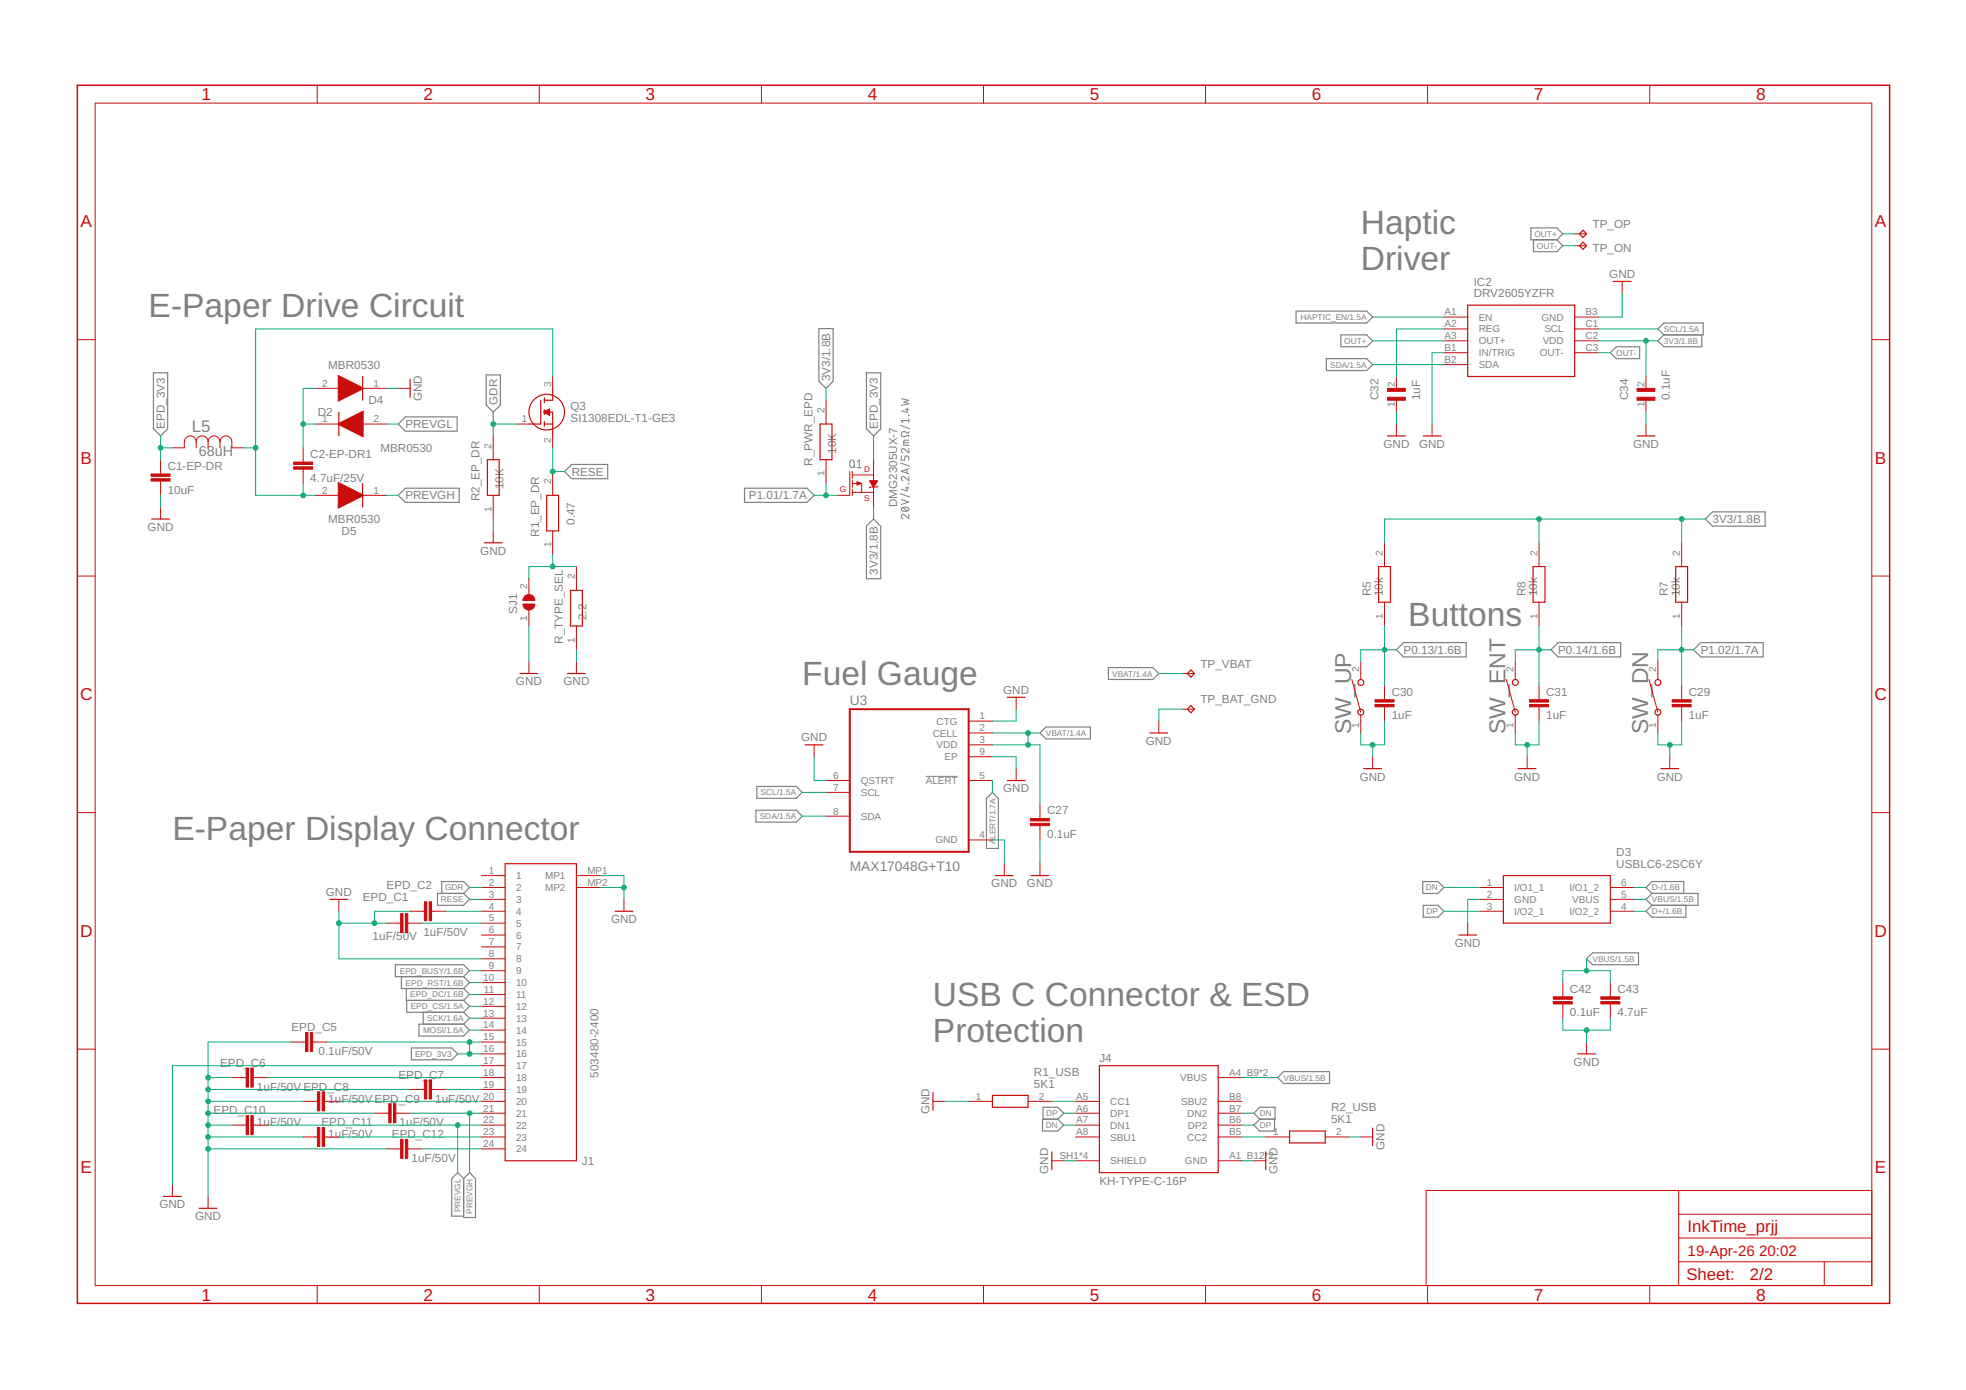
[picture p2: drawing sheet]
<svg xmlns="http://www.w3.org/2000/svg" width="420mm" height="297mm" viewBox="0 0 420 297" stroke-linecap="round" stroke-linejoin="round" font-family="sans-serif">
<g fill="none" stroke="#808080" stroke-width=".21">
<path d="M181.8 98.4l.3-.1 .3 .1 .1 1.1a.46 .46 0 0 1-.4 .4 .46 .46 0 0 1-.5-.4zM182.4 99.6l.3 .3M183.2 98.7l.4-.4v1.6M183.2 99.9h.9M192.4 98.9l2 .8M192.4 90.9l2 .7M192.6 97.5v.8h.7v-.5a.45 .45 0 0 1 .5-.4 .45 .45 0 0 1 .4 .4v.5M192.6 85.2l1.6 .4-1.1 .3 1.1 .4-1.6 .3M193.1 94.6h1.1M193.5 87.5h.7M193.9 87.2v.9l-1.3-.3M194.1 88.7l.1 .1z"/>
<path d="M194.2 95.9v.9l-.9-.8a.44 .44 0 0 0-.7 .1 .44 .44 0 0 0 .4 .7M194.2 94.1h-.9l-.2 .2v.8h1.1M194.2 92.2v.3h-.4a.61 .61 0 0 0-1-.2 .61 .61 0 0 0 0 1 .61 .61 0 0 0 1-.3h.4v.3M194.2 89.4v.9M194.2 89.9h-1.6l.4 .4M192.4 105.5l2 .7M192.6 106.7l1.6 .6-1.6 .5M192.7 108.6a1 1 0 0 1 1.5 .2 .95 .95 0 0 1-1.6 0zM193 108.5l.9 .7M193.5 104.3h.7M193.8 100.3v.8M193.9 104v.9l-1.3-.4"/>
<path d="M194.1 103.3l.1 .1zM194.2 109.9v.9l-.9-.7a.44 .44 0 0 0-.7 .1 .44 .44 0 0 0 .4 .6M194.2 101.8v.9l-.9-.7a.44 .44 0 0 0-.7 .1 .44 .44 0 0 0 .4 .6M194.2 100.2l-1.6 .5 1.6 .5M197.8 165.9h6.9"/>
</g>
<g fill="none" stroke="#808080" stroke-width=".25">
<path d="M327.2 48.7h5.5l1.3 1.3-1.3 1.2h-5.5zM327.7 51.2v2.6h5l1.3-1.3-1.3-1.3M32.8 79.7h3v11.9l-1.5 1.6-1.5-1.6zM175 70.2h3.1v11.3l-1.6 1.5-1.5-1.5zM185.2 79.7h3v11.9l-1.5 1.6-1.5-1.6zM277 66.5h15.1l1.2 1.3-1.2 1.2h-15.1zM283.5 76.6h8.6l1.2 1.3-1.2 1.3h-8.6zM286.6 71.6h5.5l1.2 1.2-1.2 1.3h-5.5zM345.4 74.1h5v2.5h-5l-1.3-1.2zM354.3 70.3l1.3-1.3h8.4v2.6h-8.4zM355.6 71.6l-1.3 1.2 1.3 1.3h8.1v-2.5M85.1 90.6l1.5-1.5h11.1v3h-11.1z"/>
<path d="M103.9 80.1h3v6.5l-1.5 1.5-1.5-1.5zM85.1 105.9l1.5-1.6h11.5v3.1h-11.5zM120.6 100.8l1.6-1.5h7.7v3h-7.7zM159.1 104.3h13.4l1.5 1.6-1.5 1.5h-13.4zM186.7 110.9l1.5 1.5v11.3h-3v-11.3zM364.5 110.9l1.5-1.5h11.2v3h-11.2zM298.4 138.9l1.6-1.6h13.3v3.1h-13.3zM333 137.3h13.4v3.1h-13.4l-1.6-1.5zM363.5 137.3h13.3v3.1h-13.3l-1.6-1.5zM222.2 156.6l1.3-1.2h9.5v2.5h-9.5zM236.9 142.7h9.5l1.2 1.2-1.2 1.3h-9.5zM161.6 173.1h8.6l1.2 1.3-1.2 1.3h-8.6z"/>
<path d="M161.8 168.1h8.4l1.2 1.2-1.2 1.3h-8.4zM212.1 169.3l1.3 1.3v10.7h-2.6v-10.7zM93.5 190.9h5.6l1.3 1.3-1.3 1.3h-5.6zM94.4 190.9v-2.5h4.7l1.3 1.3-1.3 1.2M304.1 188.4h3.2l1.3 1.3-1.3 1.2h-3.2zM304.2 193.5h3.1l1.3 1.2-1.3 1.3h-3.1zM353 190.9l-1.2 1.3 1.2 1.3M353 190.9h9.9v2.6h-9.9M353 190.9l-1.2-1.2 1.2-1.3h6.8v2.5M353 193.5l-1.2 1.2 1.2 1.3h7.3v-2.5M84.5 206.2h14.6l1.3 1.2-1.3 1.3h-14.6zM85.8 208.7v2.5h13.3"/>
<path d="M86.8 211.2v2.6h12.3M86.9 213.8v2.5h12.2M89.5 218.9h9.6l1.3 1.2-1.3 1.3h-9.6zM90.4 216.3v2.6M99.1 213.8l1.3 1.3-1.3 1.2M99.1 211.2l1.3 1.3-1.3 1.3M99.1 208.7l1.3 1.3-1.3 1.2M99.1 216.3l1.3 1.3-1.3 1.3M339.1 204.9l1.2-1.3h9.9v2.6h-9.9zM87.9 223.9h8.6l1.3 1.3-1.3 1.3h-8.6zM222.8 239.2h3.3l1.2 1.2-1.2 1.3h-3.3zM222.9 239.2v-2.6h3.2l1.2 1.3-1.2 1.3"/>
<path d="M268 237.9l1.2-1.3h3.3v2.6h-3.3zM269.2 239.2l-1.2 1.2 1.2 1.3h3.2v-2.5M273 230.3l1.3-1.3h9.8v2.5h-9.8zM99.1 251.9l-1.3-1.3-1.3 1.3v8h2.6M100.4 250.6l1.2 1.3v8.3h-2.5v-8.3z"/>
</g>
<g fill="none" stroke="#c90d0c" stroke-width=".21">
<path d="M67.8 18.2v3.8M115.3 18.2v3.8M162.7 18.2v3.8M210.2 18.2v3.8M257.6 18.2v3.8M305.1 18.2v3.8M352.6 18.2v3.8M20.3 22h379.7v252.7h-379.7zM336.5 50h2.6M336.5 52.5h2.6M16.5 72.6h3.8M308.6 67.8h5.1"/>
<path d="M308.6 70.3h5.1M308.6 72.8h5.1M308.6 75.4h5.1M308.6 77.9h5.1M336.5 67.8h5.1M336.5 70.3h5.1M336.5 72.8h5.1M336.5 75.4h5.1M346.7 60.1v2.6M400 72.6h3.8M34.3 98.2v3.1M41.9 94.4a1.27 1.27 0 0 1 1.3-1.3 1.27 1.27 0 0 1 1.3 1.3"/>
<path d="M41.9 94.4a1.27 1.27 0 0 0-1.2-1.3 1.27 1.27 0 0 0-1.3 1.3v1.3h-2.5M41.9 94.4v1.3M44.5 94.4a1.27 1.27 0 0 1 1.2-1.3 1.27 1.27 0 0 1 1.3 1.3M44.5 94.4v1.3M47 94.4a1.27 1.27 0 0 1 1.3-1.3 1.27 1.27 0 0 1 1.3 1.3v1.3h2.5M47 94.4v1.3M64.8 95.7v3M67.3 83h5.1M67.3 90.6h5.1M77.5 83h5.1M77.5 90.6h5.1M85.1 83h2.6"/>
<path d="M105.4 93.2v5M110.5 90.6h2.5M118.1 80.5v2.5M118.1 93.2v2.5M176.5 85.5v5.1M176.5 98.2v5.1M186.7 98.2v4.5M298.4 80.5v2.5M298.4 85.5v2.6M298.4 90.6v2.6M306 90.6v2.6M351.8 80.5v2.5"/>
<path d="M351.8 85.5v2.6M351.8 90.6v2.6M34.3 102.8v3.1M34.3 108.4v2.5M64.8 100.3v3M67.3 105.9h5.1M77.5 105.9h5.1M105.4 105.9v5M105.4 113.5v2.5M118.1 100.8v5.1M118.1 113.5v5M181.6 100.8v5.1h-2.5"/>
<path d="M182.2 100.8v1.4M182.2 102.6v1.5M182.2 104.6v1.3M182.2 105.2h4.5M182.2 103.3h1.9v1.9M182.2 101.5h4.5M186.7 104.1v4.3M187.6 103.9l-.1 .2h-1.6l-.1 .1M295.9 116v5.1M328.9 116v5.1M359.4 116v5.1M16.5 123.1h3.8"/>
<path d="M113 123.6v3.4M113 130.3v3.5M123.2 121.1v5.1M123.2 133.8v5.1M295.9 128.7v5.1M328.9 128.7v5.1M359.4 128.7v5.1M400 123.1h3.8M113 141.4v2.5M123.2 141.4v2.5M174 159.2v2.5M207 154.1h5.1"/>
<path d="M207 156.6h5.1M207 159.2h5.1M217.2 149v2.6M247.6 154.1v2.5M252.7 143.9h2.6M252.7 151.6h2.6M288.9 145.2l1.9 7M290.8 141.4v3.8M290.8 152.8v3.8M295.9 146.5v3M295.9 151v3.1M321.9 145.2l1.9 7"/>
<path d="M323.8 141.4v3.8M323.8 152.8v3.8M328.9 146.5v3M328.9 151v3.1M352.4 145.2l1.9 7M354.3 141.4v3.8M354.3 152.8v3.8M359.4 146.5v3M359.4 151v3.1M16.5 173.7h3.8M176.5 166.8h5.1M176.5 169.3h5.1"/>
<path d="M176.5 174.4h5.1M207 166.8h5.1M207 161.7h5.1M207 179.5h5.1M217.2 164.3v2.5M222.2 171.9v3M222.2 176.4v3.1M293.3 161.7v2.6M326.4 161.7v2.6M356.8 161.7v2.6M400 173.7h3.8M72.4 192.2v2.5"/>
<path d="M82.6 197.3h3M87.1 197.3h3.1M87.7 194.7h3M92.2 194.7h3.1M102.9 187.1h5M102.9 189.7h5M102.9 192.2h5M102.9 194.7h5M102.9 197.3h5M102.9 199.8h5M123.2 187.1h5.1M123.2 189.7h5.1"/>
<path d="M133.3 192.2v2.5M214.6 184.6v2.5M222.2 184.6v2.5M313.7 197.3v2.5M316.2 189.7h5.1M316.2 192.2h5.1M316.2 194.7h5.1M344.1 189.7h5.1M344.1 192.2h5.1M344.1 194.7h5.1M102.9 202.4h5M102.9 204.9h5"/>
<path d="M102.9 207.4h5M102.9 210h5M102.9 212.5h5M102.9 215.1h5M102.9 217.6h5M334 210v3M334 214.5v3.1M344.1 210v3M344.1 214.5v3.1M16.5 224.2h3.8M49.6 230.3h3M54.1 230.3h3.1"/>
<path d="M62.3 222.7h3M64.8 235.4h3M66.8 222.7h3.1M69.4 235.4h3M80 237.9h3.1M84.6 237.9h3.1M87.7 232.8h3M92.2 232.8h3.1M102.9 220.1h5M102.9 222.7h5M102.9 225.2h5M102.9 227.7h5"/>
<path d="M102.9 230.3h5M102.9 232.8h5M102.9 235.4h5M102.9 237.9h5M199.4 235.4h2.5M207 235.4h5.1M219.7 235.4h5.1M229.9 235.4h5M229.9 237.9h5M260.3 230.3h5.1M260.3 235.4h5.1M260.3 237.9h5.1"/>
<path d="M339.1 222.7v2.5M400 224.2h3.8M36.9 253.1v2.6M44.5 255.7v2.5M49.6 240.4h3M54.1 240.4h3.1M64.8 243h3M69.4 243h3M82.6 245.5h3M87.1 245.5h3.1M102.9 240.4h5M102.9 243h5"/>
<path d="M102.9 245.5h5M224.8 248.1h2.5M229.9 240.4h5M229.9 243h5M229.9 248.1h5M260.3 240.4h5.1M260.3 243h5.1M260.3 248.1h5.1M268 248.1h2.5M270.5 243h5.1M283.2 243h5.1M290.8 243h2.5"/>
<path d="M358.8 254.4v20.3M358.8 259.5h41.2M400 254.4h-95.2v20.3M67.8 274.7v3.8M115.3 274.7v3.8M162.7 274.7v3.8M210.2 274.7v3.8M257.6 274.7v3.8M305.1 274.7v3.8M352.6 274.7v3.8M358.8 269.6h41.2M358.8 264.6h41.2"/>
<path d="M389.9 269.6v5.1"/>
</g>
<g fill="#c90d0c" stroke="#c90d0c" stroke-width=".21">
<path d="M32.3 102.3h4v.5h-4z"/>
<path d="M32.3 101.3h4v.5h-4z"/>
<path d="M62.8 99.8h4v.5h-4z"/>
<path d="M62.8 98.7h4v.6h-4z"/>
<path d="M296.5 84.9h3.8v.6h-3.8z"/>
<path d="M296.5 83h3.8v.6h-3.8z"/>
<path d="M349.9 84.9h3.8v.6h-3.8z"/>
<path d="M349.9 83h3.8v.6h-3.8z"/>
<path d="M293.9 150.5h4v.5h-4z"/>
<path d="M293.9 149.5h4v.5h-4z"/>
<path d="M326.9 150.5h4v.5h-4z"/>
<path d="M326.9 149.5h4v.5h-4z"/>
<path d="M357.4 150.5h4v.5h-4z"/>
<path d="M357.4 149.5h4v.5h-4z"/>
<path d="M220.2 175.9h4.1v.5h-4.1z"/>
<path d="M220.2 174.9h4.1v.5h-4.1z"/>
<path d="M91.7 192.7h.5v4.1h-.5z"/>
<path d="M90.7 192.7h.5v4.1h-.5z"/>
<path d="M53.6 228.2h.5v4.1h-.5z"/>
<path d="M52.6 228.2h.5v4.1h-.5z"/>
<path d="M91.7 230.8h.5v4h-.5z"/>
<path d="M90.7 230.8h.5v4h-.5z"/>
<path d="M68.9 233.3h.5v4.1h-.5z"/>
<path d="M67.8 233.3h.5v4.1h-.5z"/>
<path d="M84.1 235.9h.5v4h-.5z"/>
<path d="M83.1 235.9h.5v4h-.5z"/>
<path d="M86.6 195.2h.5v4.1h-.5z"/>
<path d="M85.6 195.2h.5v4.1h-.5z"/>
<path d="M66.3 220.6h.5v4.1h-.5z"/>
<path d="M65.3 220.6h.5v4.1h-.5z"/>
<path d="M53.6 238.4h.5v4.1h-.5z"/>
<path d="M52.6 238.4h.5v4.1h-.5z"/>
<path d="M68.9 240.9h.5v4.1h-.5z"/>
<path d="M67.8 240.9h.5v4.1h-.5z"/>
<path d="M86.6 243.5h.5v4h-.5z"/>
<path d="M85.6 243.5h.5v4h-.5z"/>
<path d="M342.1 214h4.1v.5h-4.1z"/>
<path d="M342.1 213h4.1v.5h-4.1z"/>
<path d="M332 214h4v.5h-4z"/>
<path d="M332 213h4v.5h-4z"/>
</g>
<g fill="none" stroke="#c90d0c" stroke-width=".25">
<path d="M338.3 49.2l.8 .8-.8 .7-.8-.7zM338.3 51.8l.8 .7-.8 .8-.8-.8zM313.7 65.2h22.8v15.3h-22.8zM344.8 60.1h3.8M72.4 88.1v5.1M77.5 80.5v5M87.7 81.1v3.8M104.2 98.2h2.5v7.7h-2.5zM115.6 85.5v5.1h-2.6M116.3 88.1h1.8v5.1M116.3 90.6h1.8M116.3 85v1"/>
<path d="M116.3 87.6v1M116.3 90.1v1M118.1 83v2.5h-1.8M175.3 90.6h2.5v7.6h-2.5zM296.5 93.2h3.8M304.1 93.2h3.9M349.9 93.2h3.8M32.4 110.9h3.8M77.5 103.3v5.1M103.5 116h3.8M116.8 105.9h2.6v7.6h-2.6zM121.9 126.2h2.6v7.6h-2.6z"/>
<path d="M294.6 121.1h2.6v7.6h-2.6zM327.6 121.1h2.6v7.6h-2.6zM358.1 121.1h2.6v7.6h-2.6zM111.1 143.9h3.8M121.3 143.9h3.8M172.1 159.2h3.8M215.3 149h3.8M245.7 156.6h3.9M254.5 143.2l.8 .7-.8 .8-.8-.8zM254.5 150.8l.8 .8-.8 .7-.8-.7zM215.3 166.8h3.8M291.4 164.3h3.9"/>
<path d="M324.5 164.3h3.8M354.9 164.3h3.9M70.5 192.2h3.8M107.9 184.6h15.3v63.5h-15.3zM131.4 194.7h3.9M212.7 187.1h3.8M220.3 187.1h3.9M311.8 199.8h3.8M321.3 187.1h22.8v10.2h-22.8zM199.4 233.4v3.9M212.1 234.1h7.6v2.5h-7.6zM234.9 227.7h25.4v22.9h-25.4z"/>
<path d="M337.2 225.2h3.8M34.9 255.7h3.9M42.6 258.2h3.8M224.8 246.1v3.9M270.5 246.1v3.9M275.6 241.7h7.6v2.5h-7.6zM293.3 241.1v3.8"/>
<circle cx="116.8" cy="88.1" r="3.8"/>
<circle cx="290.8" cy="145.8" r=".63"/>
<circle cx="290.8" cy="152.2" r=".64"/>
<circle cx="323.8" cy="145.8" r=".63"/>
<circle cx="323.8" cy="152.2" r=".64"/>
<circle cx="354.3" cy="152.2" r=".63"/>
<circle cx="354.3" cy="145.8" r=".63"/>
</g>
<g fill="#c90d0c" stroke="#c90d0c" stroke-width=".21">
<path d="M72.3 80.2l5.3 2.7v.2l-5.3 2.6z" fill-rule="evenodd"/>
<path d="M72.3 90.5l5.3-2.6v5.5l-5.3-2.7z" fill-rule="evenodd"/>
<path d="M72.3 103.1l5.3 2.7v.1l-5.3 2.7z" fill-rule="evenodd"/>
<path d="M116.2 88l1.3-.6v1.4l-1.3-.7z" fill-rule="evenodd"/>
<path d="M112.2 127.4a1.27 1.27 0 0 1 1.4-.3 1.27 1.27 0 0 1 .7 1.2h-2.5z" fill-rule="evenodd"/>
<path d="M111.8 129.1h2.5a1.27 1.27 0 0 1-1.3 1.3 1.27 1.27 0 0 1-1.2-1.3z" fill-rule="evenodd"/>
<path d="M185.9 102.7l1.6 .1-.8 1.4z" fill-rule="evenodd"/>
<path d="M183.1 102.9l.9 .5-.9 .3z" fill-rule="evenodd"/>
</g>
<path d="M181.6 151.6h25.4v30.4h-25.4z" fill="none" stroke="#c90d0c" stroke-width=".42"/>
<path d="M16.5 18.2h387.3v260.3h-387.3z" fill="none" stroke="#c90d0c" stroke-width=".32"/>
<g fill="none" stroke="#0dab76" stroke-width=".21">
<path d="M334 52.5h2.5M334 50h2.5M293.3 67.8h15.3M293.3 72.8h15.3M293.3 77.9h15.3M308.6 75.4h-2.6v15.2M308.6 70.3h-10.2v10.2M341.6 75.4h2.5M341.6 72.8h12.7M341.6 70.3h12.7M346.7 62.7v5.1h-5.1M351.8 72.8v7.7"/>
<path d="M34.3 93.2v5M34.3 95.7h2.6M52.1 95.7h2.5M64.8 90.6h2.5M67.3 83h-2.5v12.7M82.6 83h2.5M82.6 90.6h2.5M105.4 88.1v5.1M105.4 90.6h5.1M118.1 80.5v-10.2h-63.5v35.6h12.7M118.1 95.7v5.1h2.5M176.5 83v2.5"/>
<path d="M186.7 93.2v5M298.4 88.1v2.5M351.8 88.1v2.5M34.3 105.9v2.5M64.8 103.3v2.6M82.6 105.9h2.5M105.4 110.9v2.6M118.1 118.5v2.6M174 105.9h5.1M176.5 103.3v2.6M186.7 108.4v2.5M328.9 110.9v5.1"/>
<path d="M359.4 110.9v5.1M364.5 110.9h-68.6v5.1M113 133.8v7.6M123.2 121.1h-10.2v2.5M123.2 138.9v2.5M295.9 133.8v12.7M298.4 138.9h-7.6v2.5M328.9 133.8v12.7M331.4 138.9h-7.6v2.5M359.4 133.8v12.7M361.9 138.9h-7.6v2.5M212.1 159.2h10.1v12.7"/>
<path d="M212.1 156.6h10.1M217.2 151.6v2.5h-5.1M219.7 156.6v2.6M247.6 143.9h5.1M252.7 151.6h-5.1v2.5M293.3 159.2v2.5M295.9 154.1v5.1h-5.1v-2.6M326.4 159.2v2.5M328.9 154.1v5.1h-5.1v-2.6M356.8 159.2v2.5M359.4 154.1v5.1h-5.1v-2.6M171.4 174.4h5.1"/>
<path d="M171.4 169.3h5.1M174 161.7v5.1h2.5M212.1 161.7h5.1v2.6M212.1 179.5h2.5v5.1M212.1 166.8v2.5M222.2 179.5v5.1M72.4 197.3h10.2M72.4 194.7v10.2h30.5M87.7 194.7h-7.7v2.6M90.2 197.3h12.7M95.3 194.7h7.6M100.4 189.7h2.5"/>
<path d="M100.4 192.2h2.5M128.3 187.1h5v5.1M128.3 189.7h5M308.6 189.7h7.6M308.6 194.7h7.6M316.2 192.2h-2.5v5.1M349.2 189.7h2.6M349.2 194.7h2.6M349.2 192.2h2.6M100.4 207.4h2.5M100.4 215.1h2.5M100.4 212.5h2.5"/>
<path d="M100.4 210h2.5M100.4 217.6h2.5M334 210v-2.6h10.1v2.6M334 217.6v2.5h10.1v-2.5M339.1 204.9v2.5M44.5 230.3h5.1M44.5 235.4h20.3M44.5 232.8h43.2M44.5 237.9h35.5M57.2 230.3h45.7M62.3 222.7h-17.8v33M69.9 222.7h33"/>
<path d="M72.4 235.4h30.5M87.7 237.9h15.2M95.3 232.8h7.6M97.8 225.2h5.1M100.4 220.1h2.5M100.4 222.7v2.5M100.4 237.9v12.7M102.9 227.7h-66v25.4M201.9 235.4h5.1M224.8 235.4h5.1M227.3 237.9h2.6M265.4 230.3h7.6"/>
<path d="M265.4 237.9h2.6M339.1 220.1v2.6M44.5 240.4h5.1M44.5 243h20.3M44.5 245.5h38.1M57.2 240.4h45.7M72.4 243h30.5M90.2 245.5h12.7M97.8 240.4v10.2M227.3 240.4h2.6M227.3 248.1h2.6M265.4 240.4h2.6"/>
<path d="M265.4 243h5.1M265.4 248.1h2.6M288.3 243h2.5"/>
</g>
<g fill="#0dab76" stroke="#0dab76" stroke-width=".21">
<circle cx="293.3" cy="159.2" r=".51"/>
<circle cx="326.4" cy="159.2" r=".51"/>
<circle cx="356.8" cy="159.2" r=".51"/>
<circle cx="133.3" cy="189.7" r=".51"/>
<circle cx="44.5" cy="230.3" r=".51"/>
<circle cx="44.5" cy="232.8" r=".51"/>
<circle cx="44.5" cy="235.4" r=".51"/>
<circle cx="44.5" cy="237.9" r=".51"/>
<circle cx="44.5" cy="240.4" r=".51"/>
<circle cx="44.5" cy="243" r=".51"/>
<circle cx="44.5" cy="245.5" r=".51"/>
<circle cx="72.4" cy="197.3" r=".51"/>
<circle cx="80" cy="197.3" r=".51"/>
<circle cx="339.1" cy="220.1" r=".51"/>
<circle cx="351.8" cy="72.8" r=".51"/>
<circle cx="328.9" cy="110.9" r=".51"/>
<circle cx="359.4" cy="110.9" r=".51"/>
<circle cx="339.1" cy="207.4" r=".51"/>
<circle cx="295.9" cy="138.9" r=".51"/>
<circle cx="328.9" cy="138.9" r=".51"/>
<circle cx="176.5" cy="105.9" r=".51"/>
<circle cx="359.4" cy="138.9" r=".51"/>
<circle cx="219.7" cy="156.6" r=".51"/>
<circle cx="219.7" cy="159.2" r=".51"/>
<circle cx="64.8" cy="90.6" r=".51"/>
<circle cx="97.8" cy="240.4" r=".51"/>
<circle cx="100.4" cy="237.9" r=".51"/>
<circle cx="105.4" cy="90.6" r=".51"/>
<circle cx="118.1" cy="100.8" r=".51"/>
<circle cx="118.1" cy="121.1" r=".51"/>
<circle cx="34.3" cy="95.7" r=".51"/>
<circle cx="100.4" cy="222.7" r=".51"/>
<circle cx="100.4" cy="225.2" r=".51"/>
<circle cx="54.6" cy="95.7" r=".51"/>
<circle cx="64.8" cy="105.9" r=".51"/>
</g>
<g font-size="7.2" fill="#808080">
<text x="290.8" y="50">Haptic</text>
<text x="290.8" y="57.6">Driver</text>
<text x="31.8" y="67.8">E-Paper Drive Circuit</text>
<text x="301" y="133.8">Buttons</text>
<text x="171.5" y="146.5">Fuel Gauge</text>
<text x="36.8" y="179.5">E-Paper Display Connector</text>
<text x="199.4" y="215">USB C Connector &amp; ESD</text>
<text x="199.4" y="222.7">Protection</text>
</g>
<g font-size="4.9" fill="#808080">
<text x="288.7" y="156.9" transform="rotate(-90 288.7 156.9)">SW_UP</text>
<text x="321.8" y="156.9" transform="rotate(-90 321.8 156.9)">SW_ENT</text>
<text x="352.2" y="156.9" transform="rotate(-90 352.2 156.9)">SW_DN</text>
</g>
<g font-size="3.7" fill="#c90d0c">
<text x="43.1" y="21.4">1</text>
<text x="90.5" y="21.4">2</text>
<text x="138" y="21.4">3</text>
<text x="185.4" y="21.4">4</text>
<text x="232.9" y="21.4">5</text>
<text x="280.4" y="21.4">6</text>
<text x="327.8" y="21.4">7</text>
<text x="375.3" y="21.4">8</text>
<text x="17.2" y="48.6">A</text>
<text x="400.7" y="48.6">A</text>
<text x="17.2" y="99.1">B</text>
<text x="400.7" y="99.1">B</text>
<text x="17.1" y="149.7">C</text>
<text x="400.6" y="149.7">C</text>
<text x="17.1" y="200.2">D</text>
<text x="400.6" y="200.2">D</text>
<text x="17.2" y="250.7">E</text>
<text x="400.7" y="250.7">E</text>
<text x="43.1" y="277.9">1</text>
<text x="90.5" y="277.9">2</text>
<text x="138" y="277.9">3</text>
<text x="185.4" y="277.9">4</text>
<text x="232.9" y="277.9">5</text>
<text x="280.4" y="277.9">6</text>
<text x="327.8" y="277.9">7</text>
<text x="375.3" y="277.9">8</text>
</g>
<text font-size="3.6" fill="#808080" x="41" y="92.3">L5</text>
<g font-size="3.6" fill="#c90d0c">
<text x="360.7" y="263.3">InkTime_prjj</text>
<text x="360.4" y="273.6">Sheet:</text>
<text x="374" y="273.5">2/2</text>
</g>
<g font-size="3.2" fill="#c90d0c">
<text x="360.7" y="268.4">19-Apr-26</text>
<text x="375.9" y="268.4">20:02</text>
</g>
<text font-size="3.1" fill="#808080" x="42.5" y="97.4">68uH</text>
<g font-size="2.9" fill="#808080">
<text x="181.6" y="150.6">U3</text>
<text x="181.6" y="186">MAX17048G+T10</text>
</g>
<g font-size="2.5" fill="#808080">
<text x="340.3" y="48.7">TP_OP</text>
<text x="340.3" y="53.8">TP_ON</text>
<text x="343.9" y="59.4">GND</text>
<text x="314.9" y="63.6">DRV2605YZFR</text>
<text x="314.9" y="61">IC2</text>
<text x="70.2" y="78.8">MBR0530</text>
<text x="177.4" y="81.5" transform="rotate(-90 177.4 81.5)">3V3/1.8B</text>
<text x="67.9" y="89">D2</text>
<text x="78.8" y="86.4">D4</text>
<text x="90.2" y="85.8" transform="rotate(-90 90.2 85.8)">GND</text>
<text x="106.3" y="86.5" transform="rotate(-90 106.3 86.5)">GDR</text>
<text x="121.9" y="87.7">Q3</text>
<text x="294.6" y="85.5" transform="rotate(-90 294.6 85.5)">C32</text>
<text x="303.5" y="85.5" transform="rotate(-90 303.5 85.5)">1uF</text>
<text x="348" y="85.5" transform="rotate(-90 348 85.5)">C34</text>
<text x="356.9" y="85.5" transform="rotate(-90 356.9 85.5)">0.1uF</text>
<text x="35.2" y="91.6" transform="rotate(-90 35.2 91.6)">EPD_3V3</text>
<text x="86.6" y="91.5">PREVGL</text>
<text x="121.9" y="90.2">SI1308EDL-T1-GE3</text>
<text x="187.6" y="91.6" transform="rotate(-90 187.6 91.6)">EPD_3V3</text>
<text x="295.7" y="95.7">GND</text>
<text x="303.3" y="95.7">GND</text>
<text x="349" y="95.7">GND</text>
<text x="35.8" y="100.4">C1-EP-DR</text>
<text x="66.3" y="97.8">C2-EP-DR1</text>
<text x="81.3" y="96.6">MBR0530</text>
<text x="122.2" y="101.7">RESE</text>
<text x="173.6" y="99.5" transform="rotate(-90 173.6 99.5)">R_PWR_EPD</text>
<text x="178.7" y="97" transform="rotate(-90 178.7 97)">10K</text>
<text x="35.8" y="105.5">10uF</text>
<text x="66.3" y="102.9">4.7uF/25V</text>
<text x="86.6" y="106.7">PREVGH</text>
<text x="102.5" y="107.1" transform="rotate(-90 102.5 107.1)">R2_EP_DR</text>
<text x="107.6" y="104.6" transform="rotate(-90 107.6 104.6)">10K</text>
<text x="160" y="106.7">P1.01/1.7A</text>
<text x="31.5" y="113.5">GND</text>
<text x="70.2" y="111.8">MBR0530</text>
<text x="122.8" y="112.2" transform="rotate(-90 122.8 112.2)">0.47</text>
<text x="191.8" y="108.4" transform="rotate(-90 191.8 108.4)">DMG2305UX-7</text>
<text x="366" y="111.8">3V3/1.8B</text>
<text x="73" y="114.4">D5</text>
<text x="102.6" y="118.5">GND</text>
<text x="115.2" y="114.7" transform="rotate(-90 115.2 114.7)">R1_EP_DR</text>
<text x="187.6" y="122.8" transform="rotate(-90 187.6 122.8)">3V3/1.8B</text>
<text x="110.5" y="131.2" transform="rotate(-90 110.5 131.2)">SJ1</text>
<text x="293" y="127.4" transform="rotate(-90 293 127.4)">R5</text>
<text x="295.5" y="127.4" transform="rotate(-90 295.5 127.4)">10k</text>
<text x="326" y="127.4" transform="rotate(-90 326 127.4)">R8</text>
<text x="328.5" y="127.4" transform="rotate(-90 328.5 127.4)">10k</text>
<text x="356.5" y="127.4" transform="rotate(-90 356.5 127.4)">R7</text>
<text x="359" y="127.4" transform="rotate(-90 359 127.4)">10k</text>
<text x="120.3" y="137.6" transform="rotate(-90 120.3 137.6)">R_TYPE_SEL</text>
<text x="125.4" y="132.5" transform="rotate(-90 125.4 132.5)">2.2</text>
<text x="256.5" y="142.7">TP_VBAT</text>
<text x="300" y="139.7">P0.13/1.6B</text>
<text x="333" y="139.7">P0.14/1.6B</text>
<text x="363.5" y="139.7">P1.02/1.7A</text>
<text x="110.3" y="146.5">GND</text>
<text x="120.4" y="146.5">GND</text>
<text x="214.4" y="148.3">GND</text>
<text x="297.4" y="148.6">C30</text>
<text x="330.4" y="148.6">C31</text>
<text x="360.9" y="148.6">C29</text>
<text x="256.5" y="150.3">TP_BAT_GND</text>
<text x="297.4" y="153.7">1uF</text>
<text x="330.4" y="153.7">1uF</text>
<text x="360.9" y="153.7">1uF</text>
<text x="171.2" y="158.4">GND</text>
<text x="244.9" y="159.2">GND</text>
<text x="290.6" y="166.8">GND</text>
<text x="323.6" y="166.8">GND</text>
<text x="354.1" y="166.8">GND</text>
<text x="214.4" y="169.3">GND</text>
<text x="223.8" y="179.1">0.1uF</text>
<text x="223.8" y="174">C27</text>
<text x="345.4" y="185.5">USBLC6-2SC6Y</text>
<text x="345.4" y="182.9">D3</text>
<text x="69.6" y="191.4">GND</text>
<text x="82.6" y="189.9">EPD_C2</text>
<text x="211.9" y="189.6">GND</text>
<text x="219.5" y="189.6">GND</text>
<text x="77.5" y="192.4">EPD_C1</text>
<text x="130.6" y="197.3">GND</text>
<text x="79.6" y="200.8">1uF/50V</text>
<text x="90.5" y="200.1">1uF/50V</text>
<text x="310.9" y="202.3">GND</text>
<text x="335.5" y="212.1">C42</text>
<text x="345.7" y="212.1">C43</text>
<text x="62.3" y="220.4">EPD_C5</text>
<text x="335.5" y="217.2">0.1uF</text>
<text x="345.7" y="217.2">4.7uF</text>
<text x="47" y="228">EPD_C6</text>
<text x="68.1" y="225.5">0.1uF/50V</text>
<text x="234.9" y="227">J4</text>
<text x="336.3" y="227.7">GND</text>
<text x="54.9" y="233.1">1uF/50V EPD_C8</text>
<text x="85.1" y="230.5">EPD_C7</text>
<text x="127.9" y="230.3" transform="rotate(-90 127.9 230.3)">503480-2400</text>
<text x="221" y="232.4">5K1</text>
<text x="221" y="229.9">R1_USB</text>
<text x="45.7" y="238.2">EPD_C10</text>
<text x="70.2" y="235.6">1uF/50V EPD_C9</text>
<text x="93" y="235.6">1uF/50V</text>
<text x="198.6" y="238.1" transform="rotate(-90 198.6 238.1)">GND</text>
<text x="284.5" y="237.5">R2_USB</text>
<text x="54.9" y="240.7">1uF/50V</text>
<text x="68.7" y="240.7">EPD_C11</text>
<text x="70.2" y="243.2">1uF/50V</text>
<text x="83.7" y="243.2">EPD_C12</text>
<text x="85.4" y="240.7">1uF/50V</text>
<text x="284.5" y="240.1">5K1</text>
<text x="295.9" y="245.8" transform="rotate(-90 295.9 245.8)">GND</text>
<text x="87.9" y="248.3">1uF/50V</text>
<text x="124.4" y="248.9">J1</text>
<text x="224" y="250.8" transform="rotate(-90 224 250.8)">GND</text>
<text x="273" y="250.8" transform="rotate(-90 273 250.8)">GND</text>
<text x="234.9" y="253.1">KH-TYPE-C-16P</text>
<text x="34.1" y="258.2">GND</text>
<text x="41.7" y="260.8">GND</text>
</g>
<g font-size="2.1" fill="#808080">
<text x="308.7" y="67.4">A1</text>
<text x="308.7" y="69.9">A2</text>
<text x="316" y="68.5">EN</text>
<text x="316" y="71.1">REG</text>
<text x="329.4" y="68.5">GND</text>
<text x="330" y="71.1">SCL</text>
<text x="338.9" y="67.4">B3</text>
<text x="338.9" y="69.9">C1</text>
<text x="308.7" y="72.5">A3</text>
<text x="308.7" y="75">B1</text>
<text x="308.7" y="77.6">B2</text>
<text x="316" y="73.6">OUT+</text>
<text x="316" y="76.1">IN/TRIG</text>
<text x="329.1" y="76.1">OUT-</text>
<text x="329.7" y="73.6">VDD</text>
<text x="338.9" y="72.5">C2</text>
<text x="338.9" y="75">C3</text>
<text x="68.9" y="82.6">2</text>
<text x="79.8" y="82.6">1</text>
<text x="117.8" y="82.6" transform="rotate(-90 117.8 82.6)">3</text>
<text x="298.1" y="82.6" transform="rotate(-90 298.1 82.6)">2</text>
<text x="316" y="78.7">SDA</text>
<text x="351.4" y="82.6" transform="rotate(-90 351.4 82.6)">2</text>
<text x="176.2" y="88.3" transform="rotate(-90 176.2 88.3)">2</text>
<text x="298.1" y="87.1" transform="rotate(-90 298.1 87.1)">1</text>
<text x="351.4" y="87.1" transform="rotate(-90 351.4 87.1)">1</text>
<text x="68.9" y="90.3">1</text>
<text x="79.8" y="90.3">2</text>
<text x="105.1" y="95.9" transform="rotate(-90 105.1 95.9)">2</text>
<text x="111.5" y="90.3">1</text>
<text x="117.8" y="94.7" transform="rotate(-90 117.8 94.7)">2</text>
<text x="176.2" y="101.7" transform="rotate(-90 176.2 101.7)">1</text>
<text x="68.9" y="105.5">2</text>
<text x="79.8" y="105.5">1</text>
<text x="117.8" y="103.5" transform="rotate(-90 117.8 103.5)">2</text>
<text x="105.1" y="109.4" transform="rotate(-90 105.1 109.4)">1</text>
<text x="117.8" y="117" transform="rotate(-90 117.8 117)">1</text>
<text x="295.5" y="118.7" transform="rotate(-90 295.5 118.7)">2</text>
<text x="328.6" y="118.7" transform="rotate(-90 328.6 118.7)">2</text>
<text x="359" y="118.7" transform="rotate(-90 359 118.7)">2</text>
<text x="112.7" y="125.8" transform="rotate(-90 112.7 125.8)">2</text>
<text x="122.8" y="123.8" transform="rotate(-90 122.8 123.8)">2</text>
<text x="112.7" y="132.8" transform="rotate(-90 112.7 132.8)">1</text>
<text x="122.8" y="137.3" transform="rotate(-90 122.8 137.3)">1</text>
<text x="295.5" y="132.2" transform="rotate(-90 295.5 132.2)">1</text>
<text x="328.6" y="132.2" transform="rotate(-90 328.6 132.2)">1</text>
<text x="359" y="132.2" transform="rotate(-90 359 132.2)">1</text>
<text x="290.5" y="143.6" transform="rotate(-90 290.5 143.6)">2</text>
<text x="323.5" y="143.6" transform="rotate(-90 323.5 143.6)">2</text>
<text x="354" y="143.6" transform="rotate(-90 354 143.6)">2</text>
<text x="200.1" y="154.9">CTG</text>
<text x="209.3" y="153.7">1</text>
<text x="290.5" y="155.6" transform="rotate(-90 290.5 155.6)">1</text>
<text x="323.5" y="155.6" transform="rotate(-90 323.5 155.6)">1</text>
<text x="354" y="155.6" transform="rotate(-90 354 155.6)">1</text>
<text x="199.3" y="157.4">CELL</text>
<text x="200.2" y="159.9">VDD</text>
<text x="209.3" y="156.3">2</text>
<text x="209.3" y="158.8">3</text>
<text x="209.3" y="161.4">9</text>
<text x="178.1" y="166.4">6</text>
<text x="183.9" y="167.6">QSTRT</text>
<text x="197.8" y="167.6">ALERT</text>
<text x="201.8" y="162.5">EP</text>
<text x="209.3" y="166.4">5</text>
<text x="178.1" y="169">7</text>
<text x="183.9" y="170.1">SCL</text>
<text x="178.1" y="174.1">8</text>
<text x="183.9" y="175.2">SDA</text>
<text x="209.3" y="179.1">4</text>
<text x="199.9" y="180.3">GND</text>
<text x="104.4" y="186.8">1</text>
<text x="104.4" y="189.3">2</text>
<text x="104.4" y="191.8">3</text>
<text x="110.3" y="187.9">1</text>
<text x="110.3" y="190.4">2</text>
<text x="116.5" y="187.9">MP1</text>
<text x="116.5" y="190.4">MP2</text>
<text x="125.5" y="186.8">MP1</text>
<text x="125.5" y="189.3">MP2</text>
<text x="317.8" y="189.3">1</text>
<text x="317.8" y="191.8">2</text>
<text x="323.6" y="190.4">I/O1_1</text>
<text x="335.4" y="190.4">I/O1_2</text>
<text x="346.5" y="189.3">6</text>
<text x="346.5" y="191.8">5</text>
<text x="104.4" y="194.4">4</text>
<text x="104.4" y="196.9">5</text>
<text x="110.3" y="193">3</text>
<text x="110.3" y="195.5">4</text>
<text x="317.8" y="194.4">3</text>
<text x="323.6" y="193">GND</text>
<text x="323.6" y="195.5">I/O2_1</text>
<text x="335.4" y="195.5">I/O2_2</text>
<text x="336" y="193">VBUS</text>
<text x="346.5" y="194.4">4</text>
<text x="104.4" y="199.5">6</text>
<text x="104.4" y="202">7</text>
<text x="110.3" y="198">5</text>
<text x="110.3" y="200.6">6</text>
<text x="110.3" y="203.1">7</text>
<text x="103.3" y="209.6">10</text>
<text x="104.4" y="204.5">8</text>
<text x="104.4" y="207.1">9</text>
<text x="110.3" y="205.6">8</text>
<text x="110.3" y="208.2">9</text>
<text x="103.3" y="214.7">12</text>
<text x="103.4" y="212.1">11</text>
<text x="110.3" y="210.7">10</text>
<text x="110.3" y="213.3">11</text>
<text x="110.3" y="215.8">12</text>
<text x="103.3" y="217.2">13</text>
<text x="103.3" y="219.8">14</text>
<text x="110.3" y="218.3">13</text>
<text x="110.3" y="220.9">14</text>
<text x="103.3" y="222.3">15</text>
<text x="103.3" y="224.8">16</text>
<text x="103.3" y="227.4">17</text>
<text x="110.3" y="223.4">15</text>
<text x="110.3" y="226">16</text>
<text x="103.3" y="229.9">18</text>
<text x="103.3" y="232.5">19</text>
<text x="110.3" y="228.5">17</text>
<text x="110.3" y="231">18</text>
<text x="110.3" y="233.6">19</text>
<text x="252.2" y="231">VBUS</text>
<text x="262.7" y="229.9">A4_B9*2</text>
<text x="103.3" y="235">20</text>
<text x="103.3" y="237.5">21</text>
<text x="110.3" y="236.1">20</text>
<text x="110.3" y="238.7">21</text>
<text x="208.6" y="235">1</text>
<text x="222" y="235">2</text>
<text x="230" y="237.5">A6</text>
<text x="230" y="235">A5</text>
<text x="237.3" y="238.7">DP1</text>
<text x="237.3" y="236.1">CC1</text>
<text x="252.4" y="236.1">SBU2</text>
<text x="253.7" y="238.7">DN2</text>
<text x="262.7" y="235">B8</text>
<text x="262.7" y="237.5">B7</text>
<text x="103.3" y="240.1">22</text>
<text x="103.3" y="242.6">23</text>
<text x="103.3" y="245.2">24</text>
<text x="110.3" y="241.2">22</text>
<text x="110.3" y="243.7">23</text>
<text x="230" y="242.6">A8</text>
<text x="230" y="240.1">A7</text>
<text x="237.3" y="243.7">SBU1</text>
<text x="237.3" y="241.2">DN1</text>
<text x="253.7" y="243.7">CC2</text>
<text x="253.9" y="241.2">DP2</text>
<text x="262.7" y="240.1">B6</text>
<text x="262.7" y="242.6">B5</text>
<text x="272.1" y="242.6">1</text>
<text x="285.5" y="242.6">2</text>
<text x="110.3" y="246.3">24</text>
<text x="226.4" y="247.7">SH1*4</text>
<text x="237.3" y="248.8">SHIELD</text>
<text x="253.2" y="248.8">GND</text>
<text x="262.7" y="247.7">A1_B12*</text>
<text x="271.1" y="247.7">2</text>
</g>
<g font-size="1.8" fill="#808080">
<text x="327.9" y="50.6">OUT+</text>
<text x="328.5" y="53.1">OUT-</text>
<text x="277.9" y="68.4">HAPTIC_EN/1.5A</text>
<text x="355.6" y="70.9">SCL/1.5A</text>
<text x="287.3" y="73.5">OUT+</text>
<text x="345.4" y="76">OUT-</text>
<text x="355.6" y="73.5">3V3/1.8B</text>
<text x="284.3" y="78.5">SDA/1.5A</text>
<text x="237.7" y="144.6">VBAT/1.4A</text>
<text x="223.5" y="157.3">VBAT/1.4A</text>
<text x="162.6" y="170">SCL/1.5A</text>
<text x="162.4" y="175">SDA/1.5A</text>
<text x="212.7" y="179.3" transform="rotate(-90 212.7 179.3)">LERT/1.7A</text>
<text x="212.7" y="180.5" transform="rotate(-90 212.7 180.5)">A</text>
<text x="95.1" y="190.3">GDR</text>
<text x="304.7" y="190.3">DN</text>
<text x="353" y="190.3">D-/1.6B</text>
<text x="94.2" y="192.8">RESE</text>
<text x="304.9" y="195.4">DP</text>
<text x="353" y="192.8">VBUS/1.5B</text>
<text x="353" y="195.4">D+/1.6B</text>
<text x="85.5" y="208.1">EPD_BUSY/1.6B</text>
<text x="340.3" y="205.5">VBUS/1.5B</text>
<text x="86.7" y="210.6">EPD_RST/1.6B</text>
<text x="87.7" y="213.1">EPD_DC/1.6B</text>
<text x="87.8" y="215.7">EPD_CS/1.5A</text>
<text x="90.4" y="220.8">MOSI/1.6A</text>
<text x="91.3" y="218.2">SCK/1.6A</text>
<text x="88.7" y="225.8">EPD_3V3</text>
<text x="274.3" y="230.9">VBUS/1.5B</text>
<text x="223.6" y="238.5">DP</text>
<text x="269.2" y="238.5">DN</text>
<text x="223.5" y="241.1">DN</text>
<text x="269.2" y="241.1">DP</text>
<text x="98.4" y="259.1" transform="rotate(-90 98.4 259.1)">PREVGL</text>
<text x="101" y="259.4" transform="rotate(-90 101 259.4)">PREVGH</text>
</g>
<g font-size="1.8" fill="#c90d0c">
<text x="184.7" y="100.8">D</text>
<text x="179.5" y="105.1">G</text>
<text x="184.7" y="107.1">S</text>
</g>
</svg>
